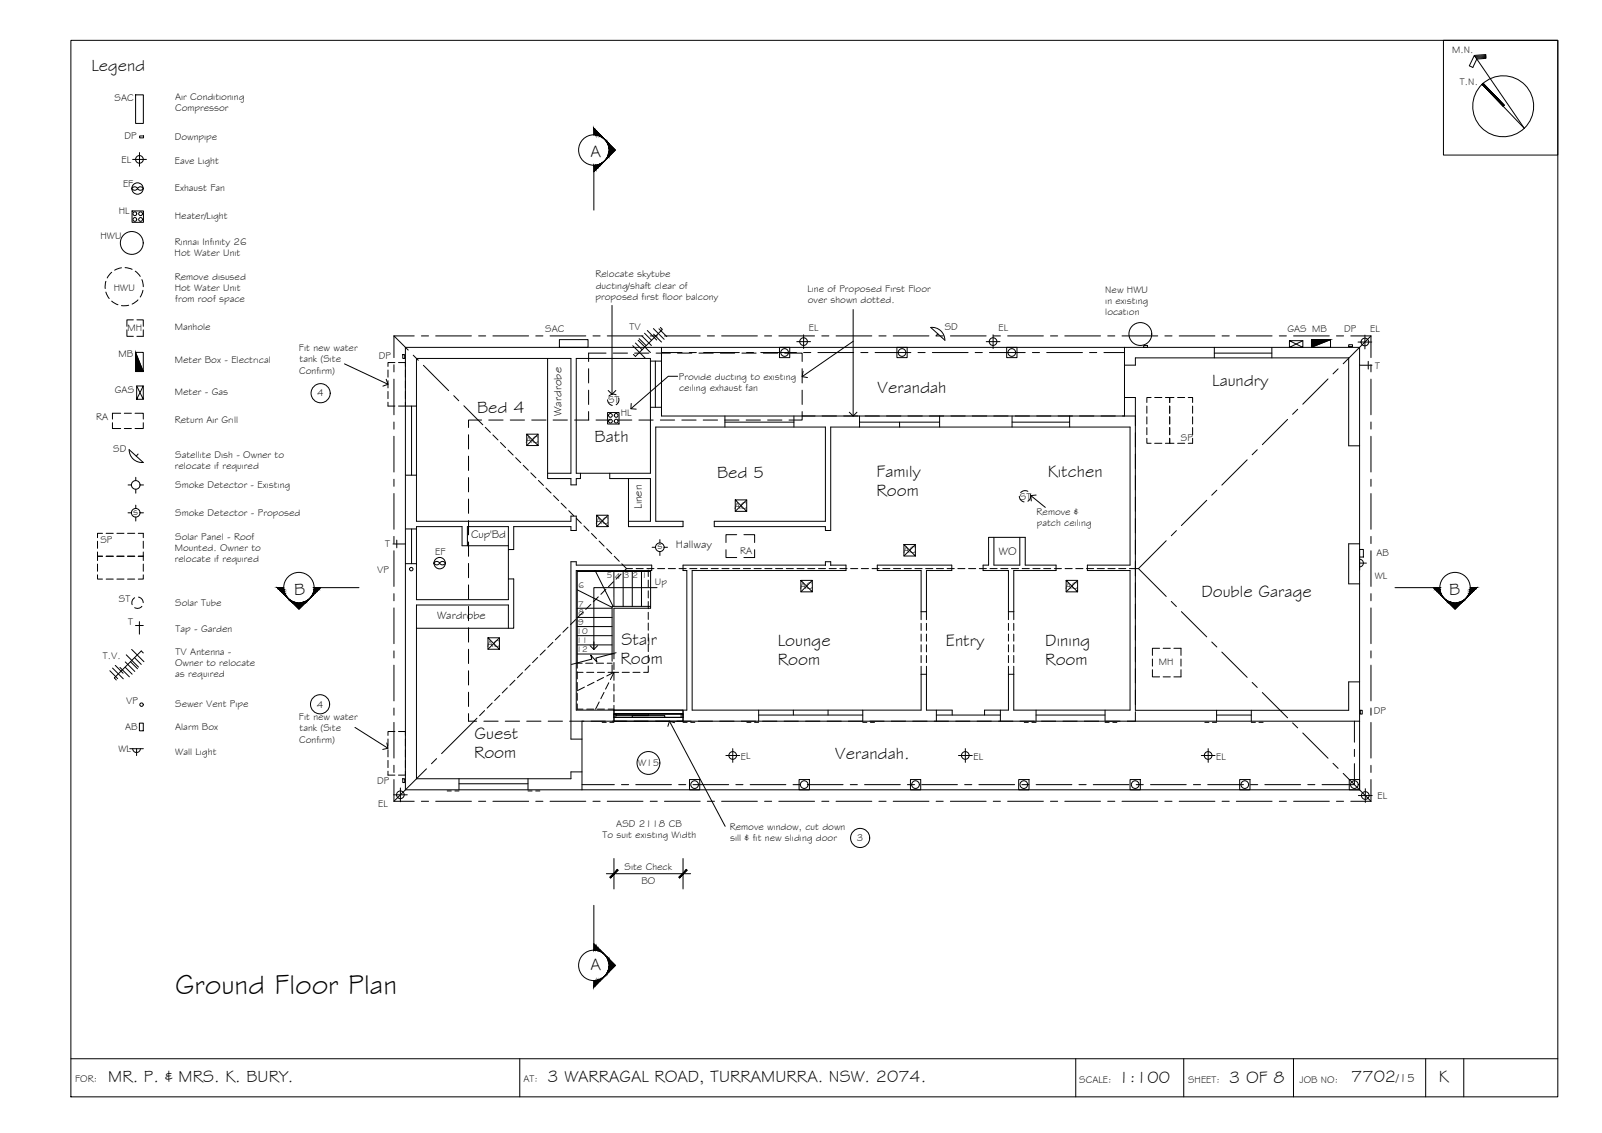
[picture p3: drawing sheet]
<svg xmlns="http://www.w3.org/2000/svg" width="420mm" height="297mm" viewBox="0 0 420 297" stroke-linecap="round" stroke-linejoin="round" font-family="sans-serif">
<!-- layer: BORDER -->
<g fill="none" stroke="#000" stroke-width=".26">
<path d="M18.6 10.6h390v277h-390zM378.6 10.6h30v30.1h-30zM386.7 14.5l3-.2v1l-2.4 .2-1 2.2-.9-.5 1.3-2.7 13.1 19.1-11.1-11.5M389.7 14.6l-2.9 .2M389.7 14.8l-2.7 .2M389.7 15.1l-2.5 .2M389 21.9l5.5 5.7M18.6 277.6h390M136.3 277.6v10M282.1 277.6v10M310.5 277.6v10M339.2 277.6v10"/>
<path d="M373.9 277.6v10M383.9 277.6v10"/>
<circle cx="394.2" cy="27.9" r="8"/>
</g>
<!-- layer: SERVICES -->
<g fill="none" stroke="#000" stroke-width=".26">
<path d="M35.6 24.9h2v7.5h-2zM36.6 40v3.6M36.6 35.6h1v.5h-1zM34.6 55.3h3v3h-3zM34.8 49.2a.86 .86 0 0 1 1.3 .2 .86 .86 0 0 1-1.5 0zM34.8 41.8h3.6M36.1 49.4a.86 .86 0 0 1 1.5 0M36.1 49.4a.86 .86 0 0 0 1.5 0M27.8 73.8l-.2 1.8M27.8 76.6l.8 1.7M29.3 71.4l-1.2 1.5M29.3 78.9l1.6 1"/>
<path d="M31.9 70.2l-1.8 .6M32.8 70.2l1.9 .4M35.5 71.1l1.3 1.4M36.2 78.6l-1.5 1.1M37.2 73.3l.4 1.9M37.5 76.1l-.7 1.8M33.3 86.5v1.7h1.7M33.8 80l-1.9 .1M35 83.9h-1.7v1.6M35.5 92.4v5h2.1l-2.1-5h2.1v5M35.9 83.9h1.7v1.6M37.6 86.5v1.7h-1.7"/>
<path d="M101.8 97v1.9M101.8 99.8v1.9M103.6 95.1h-1.8v1M104.5 95.1h1.8v1M105.6 93h.5v1h-.5zM106.3 97v1.9M106.3 99.8v1.9M146.7 89h7.5v2.1h-7.5zM166 90.6l3.2 3.2M166.7 89.9l1.7 1.8M167.4 89.2l3.2 3.2M167.6 88.8l1.9 1.8"/>
<path d="M168.3 88.1l2.5 2.5M169 87.4l1.9 1.8M169.8 86.6l2.4 2.5M171.4 86.1l2.8 2.9M171.4 87.6l2.1 2.1M172.8 86.2l2.1 2.1M173.2 85.8l.5 .6-7 7-.6-.5M209 89.6h3.6M210.8 87.8v3.6M246 87.5l-.5 .6M247.8 89.2a3.4 3.4 0 0 0-3.7-3.4l3.7 3.4M258.7 89.6h3.6"/>
<path d="M260.5 87.8v3.6M300 90.6h1v.5h-1zM338.2 89.3l3.5 1.8v-1.8h-3.5v1.8M341.7 89.3l-3.5 1.8h3.5M349 89h-5v2l5-2v2.1h-5M353.7 90.4h1v.5h-1zM356.2 89.7h3.6M356.6 95.8h3.2M358 87.9v3.6M358.8 94.7v2.1M29.5 110.8v1.5h2.2M31.7 108.3h-2.2v1.6"/>
<path d="M32.6 108.3h1.9M32.6 112.3h1.9M33.9 117.9l3.7 3.3a3.4 3.4 0 0 1-3.7-3.3zM35.4 108.3h2.2v1.6M35.8 101.2l1.8 3.5v-3.5M35.8 104.7l1.8-3.5h-1.8v3.5h1.8M36.2 119l-.5 .6M37.6 110.8v1.5h-2.2M101.8 102.6v1.9M101.8 105.4v1.1h1.8M106.3 105.4v1.1h-1.8M106.3 102.6v1.9"/>
<path d="M138.1 113.8v3h3v-3h-3l3 3M141.1 113.8l-3 3M159.3 104.8a1.49 1.49 0 0 0 1.3 1.5M159.3 108.2h3.1v3h-3.1zM161.6 103.5a1.49 1.49 0 0 0-1.9 .4M162.2 104.3a1.49 1.49 0 0 1-.6 1.8M300.8 114.9v1.3h1.1M300.8 106.5v1.8M300.8 109.3v1.9M300.8 112.1v1.9M301.9 104.2h-1.1v1.3M302.8 116.2h1.9"/>
<path d="M302.8 104.2h1.9M305.7 116.2h1.1v-1.3v1.3h1.1M305.7 104.2h1.1v1.3v-1.3h1.1M306.8 106.5v1.8M306.8 109.3v1.9M306.8 112.1v1.9M308.8 116.2h1.9M308.8 104.2h1.9M311.6 104.2h1.2v1.3M312.8 114.9v1.3h-1.2M312.8 106.5v1.8M312.8 109.3v1.9"/>
<path d="M312.8 112.1v1.9M26.9 139.8h-1.3v1.2M27.8 139.8h1.9M30.7 139.8h1.8M33.5 139.8h1.8M33.6 134.4h.9M33.6 127.1h.9M35.6 125.1v.9M35.6 128.3v1M35.6 132.4v.9M35.6 135.6v1M36.3 139.8h1.3v1.2"/>
<path d="M36.7 127.1h.9M36.7 134.4h.9M156.5 135.1v3h3v-3h-3l3 3M159.5 135.1l-3 3M192.8 131.1v3h3v-3h-3l3 3M195.8 131.1l-3 3M267.3 130.1a1.49 1.49 0 0 0 1.3 1.5M269.6 128.8a1.49 1.49 0 0 0-1.9 .4M270.2 129.6a1.49 1.49 0 0 1-.6 1.8M25.6 144.7v1.1h1.3h-1.3v1.2M25.6 150.7v1.1h1.3M25.6 141.9v1.9"/>
<path d="M25.6 147.9v1.9M27.8 145.8h1.9M27.8 151.8h1.9M30.7 145.8h1.8M30.7 151.8h1.8M33.5 145.8h1.8M33.5 151.8h1.8M35.3 156.7a1.49 1.49 0 0 0-.6 1.8M36.3 156.5a1.49 1.49 0 0 1 1.3 1.5M37.2 159a1.49 1.49 0 0 1-1.9 .3M37.6 144.7v1.1h-1.3h1.3v1.2M37.6 150.7v1.1h-1.3"/>
<path d="M37.6 141.9v1.9M37.6 147.9v1.9M103.1 142.6h3.2M104.1 141.6v2M114 147.4a.86 .86 0 0 1 1.3 .2 .86 .86 0 0 1-1.5 0zM115.5 147.4a.86 .86 0 0 1 1.3 .2 .86 .86 0 0 1-1.5 0zM171 143.5h.9M173.1 141.5v.9M173.1 144.6v1M174.2 143.5h.9M190.4 144.1v2.1h2.8M193.2 140.2h-2.8v2"/>
<path d="M195.1 140.2h2.8v2M197.9 144.1v2.1h-2.8M210 152.2v3h3v-3h-3l3 3M213 152.2l-3 3M237.1 142.8l3 3h-3v-3h3v3M240.1 142.8l-3 3M279.6 152.2v3h3v-3h-3l3 3M282.6 152.2l-3 3M356.6 146.6a1.01 1.01 0 0 1 1 1 1.01 1.01 0 0 1-1 1M356.6 144.1h1v1.9h-1zM356.6 147.6h1.8M356.6 145.8v3.6"/>
<path d="M28.8 175.8l2.1 2.1M29.5 175.1l2.8 2.9M30.2 174.4l2.1 2.1M31.5 175l2.4 2.5M32.8 174.9l1.9 1.9M32.9 173.5l2.5 2.5M33.1 171.7l3.2 3.2M34.2 173.5l1.9 1.8M34.5 170.3l3.2 3.2M35.3 172.4l1.7 1.8M35.5 164h2.1M36.6 163v3.3"/>
<path d="M37.6 171.2l-.6-.5-7 7 .5 .6M128 167.2v3h3v-3h-3l3 3M131 167.2l-3 3M302.2 175.6v1.9h1.9M302.2 172.8v1.8M304.1 170h-1.9v1.8M305.1 177.5h1.8M305.1 170h1.8M307.9 170h1.8v1.8M309.7 175.6v1.9h-1.8M309.7 172.8v1.8M34 196.3h3.6"/>
<path d="M34.8 196.3a1.01 1.01 0 0 0 1 1 1.01 1.01 0 0 0 1-1M35.8 196.3v1.8M36.6 189.6h1v2h-1zM101.8 193.7v1.9M101.8 196.5v1.9M101.8 199.4v1.8M103.6 191.8h-1.8v1M104.5 191.8h1.8v1M106.3 193.7v1.9M106.3 196.5v1.9M106.3 199.4v1.8M190.4 198.1h3.6"/>
<path d="M192.2 196.3v3.6M251.4 198.1h3.6M253.2 196.3v3.6M315.1 198.1h3.6M316.9 196.3v3.6M356.8 186.2h.5v1h-.5zM101.8 202.2v1h1.8M103.2 208.4h3.6M105 206.6v3.6M105.6 204.2h.5v1h-.5zM106.3 202.2v1h-1.8M356.3 208.6h3.6"/>
<path d="M358.1 206.8v3.6"/>
<circle cx="35.4" cy="57.5" r=".5"/>
<circle cx="35.4" cy="56" r=".5"/>
<circle cx="36.1" cy="49.4" r="1.49"/>
<circle cx="36.6" cy="41.8" r="1.01"/>
<circle cx="36.9" cy="56" r=".5"/>
<circle cx="36.9" cy="57.5" r=".5"/>
<circle cx="34.6" cy="63.7" r="3"/>
<circle cx="210.8" cy="89.6" r="1.01"/>
<circle cx="260.5" cy="89.6" r="1.01"/>
<circle cx="299.1" cy="87.6" r="3"/>
<circle cx="358" cy="89.7" r="1.01"/>
<circle cx="160.1" cy="110.4" r=".5"/>
<circle cx="160.1" cy="108.9" r=".5"/>
<circle cx="161.6" cy="108.9" r=".5"/>
<circle cx="161.6" cy="110.4" r=".5"/>
<circle cx="35.6" cy="134.4" r="1.13"/>
<circle cx="35.6" cy="127.1" r="1.13"/>
<circle cx="107.9" cy="149.2" r=".46"/>
<circle cx="115.3" cy="147.6" r="1.49"/>
<circle cx="173.1" cy="143.5" r="1.13"/>
<circle cx="37.1" cy="184.7" r=".46"/>
<circle cx="192.2" cy="198.1" r="1.01"/>
<circle cx="253.2" cy="198.1" r="1.01"/>
<circle cx="316.9" cy="198.1" r="1.01"/>
<circle cx="105" cy="208.4" r="1.01"/>
<circle cx="358.1" cy="208.6" r="1.01"/>
</g>
<path d="M35.5 92.4l2.1 5h-2.1zM344 89h5l-5 2z" fill="#000" stroke="#000" stroke-width=".26"/>
<!-- layer: EXISTING -->
<g fill="none" stroke="#000" stroke-width=".26">
<path d="M106.3 91.1h250.3v116h-250.3zM143.6 94v31.5h6.1v1.6h1.4v-1.6h1.1v-1.4M151.1 94h19.5v30.1h-19.5zM170.6 94.7h2.9M171.9 94.7v12.1M173.5 91.1v18h121.4v-18M173.5 92.4h5.4M180.8 92.4h1.8M184.5 92.4h9.4M195.8 92.4h1.8M199.5 92.4h9.4M204.4 91.1h2.7v2.7h-2.7z"/>
<path d="M210.8 92.4h1.8M214.5 92.4h9.4M225.8 92.4h1.8M229.5 92.4h9.4M235.2 91.1h2.7v2.7h-2.7zM240.8 92.4h1.8M244.5 92.4h9.4M255.8 92.4h1.8M259.5 92.4h9.4M264 91.1h2.7v2.7h-2.7zM270.8 92.4h1.8M274.5 92.4h9.4"/>
<path d="M285.8 92.4h1.8M289.5 92.4h5.4M294.9 95.7h2.9v-1.9h55.9v23.1h2.9M318.5 91.1v2.7M318.5 92.6h15.1M333.6 91.1v2.7M106.3 106.5h2.9M107.9 106.5v18.1M170.6 106.8h2.9M190.1 110.7h18.1M190.1 109.1v2.9M208.2 109.1v2.9"/>
<path d="M225.4 110.7h21M225.4 109.1v2.9M235.9 110.7v1.3M246.4 109.1v2.9M265.4 110.7h15.1M265.4 109.1v2.9M280.5 109.1v2.9M294.9 104.2h2.9v82h55.9v-7.4h2.9M106.3 124.6h2.9M106.3 138.7h2.9M107.9 138.7v9.1M143.6 124.1h6.1v-30.1h-40.5v42.7h40.5v-1.4h1.4v3.8h-1.4v-1h-15v6h-1.4"/>
<path d="M159.9 124.1v1.4h10.7v11.2h-5.8M164.8 125.5v12.6h14.3v-1.4h-7.1v-24.7h44.5v24.7h-29.2v1.4h29.2v1h1.4v-27.1h78.5v36.2h-11.2v1.4h11.2v36.6h-30.5v-11.5M106.3 147.8h2.9M122.6 143.1v-5h10.7v19.1h-24.1v-19.1h12v5h12.1M133.3 151.8h1.4v12.9h-25.5M216.5 148.2h-37.4v1.4h1v36.6h-29v-36.6h19.8v-1.4h-19.8v-.9h-1.4v46.5h2.9M216.5 148.3v-1h1.4v1M217.9 148.2h4v1.4h-40.4v36.6h60.1v-11.5M260.7 140.9v7.3h6.8v-7.3M356.6 142.6h-2.9v10.5h2.9M133.3 164.7v-6.1h-24.1v45.6h40.5v-1.8h2.9M241.6 162.5v-12.9h-11.5v-1.4h19.5v1.4h-6.6v12.9"/>
<path d="M241.6 163.4v1.9M241.6 166.2v1.9M241.6 169v1.9M241.6 171.8v1.9M241.6 160.4h1.4M241.6 176.8h1.4M243 174.7v11.5h6.7v1.3M243 163.4v1.9M243 166.2v1.9M243 169v1.9M243 171.8v1.9M264.5 162.5v-12.9h-6.7v-1.4h1.5v-7.3h9.6v7.3h8.1v1.4h-11.1v12.9"/>
<path d="M264.5 174.7v11.5h-6.3v1.3M264.5 163.4v1.9M264.5 166.2v1.9M264.5 169v1.9M264.5 171.8v1.9M264.5 160.4h1.4M264.5 176.8h1.4M265.9 163.4v1.9M265.9 166.2v1.9M265.9 169v1.9M265.9 171.8v1.9M157.9 189.4h1.1"/>
<path d="M159.9 189.4h1.1M161 186.2v2.9M179.1 186.2v2.9M179.1 189.4h1.1M181.2 189.4h1M195.9 189.4h1.1M197.9 189.4h1.1M199 187.5h27.3M199 186.2v2.9M208.1 186.2v1.3M217.2 186.2v1.3M226.3 186.2v2.9"/>
<path d="M226.3 189.4h1.1M228.3 189.4h1.1M245.6 187.5h16.8M245.6 186.2v2.9M262.4 186.2v2.9M268.6 189.4h1.1M270.6 189.4h1.1M271.7 187.5h18.1M271.7 186.2v2.9M289.8 186.2v2.9M289.8 189.4h1.1M291.9 189.4h1"/>
<path d="M316 189.4h1.1M318 189.4h1.1M319.1 186.2v2.9M319.1 187.5h9.1M328.2 186.2v2.9M328.2 189.4h1.1M330.2 189.4h1.1M355.2 189.1v5.5M355.2 196.5v1.8M356.6 189.1h-204v18M117.3 207.4h1.1M119.3 207.4h1.1"/>
<path d="M120.4 204.2v2.9M120.4 205.5h18.1M138.5 204.2v2.9M138.5 207.4h1.1M140.5 207.4h1.1M152.6 205.7h8.5M163 205.7h1.9M166.7 205.7h9.4M178 205.7h1.9M180.8 204.4h2.7v2.7h-2.7zM181.7 205.7h9.4M193 205.7h1.9"/>
<path d="M196.8 205.7h9.3M208 205.7h1.9M209.6 204.4h2.7v2.7h-2.7zM211.7 205.7h9.4M223 205.7h1.9M226.7 205.7h9.4M238 205.7h1.9M238.8 204.4h2.7v2.7h-2.7zM241.8 205.7h9.3M253 205.7h1.9M256.7 205.7h9.4M267.2 204.4h2.7v2.7h-2.7z"/>
<path d="M268 205.7h1.9M271.7 205.7h9.4M283 205.7h1.9M286.7 205.7h9.4M296.4 204.4h2.7v2.7h-2.7zM298 205.7h1.9M301.7 205.7h9.4M313 205.7h1.9M316.7 205.7h9.4M325.1 204.4h2.7v2.7h-2.7zM328 205.7h1.9M331.7 205.7h9.4"/>
<path d="M343 205.7h1.9M353.9 204.4h2.7v2.7h-2.7zM355.2 200.2v5.5h-8.5"/>
<circle cx="205.8" cy="92.4" r="1.01"/>
<circle cx="236.6" cy="92.4" r="1.01"/>
<circle cx="265.4" cy="92.4" r="1.01"/>
<circle cx="182.2" cy="205.7" r="1.01"/>
<circle cx="210.9" cy="205.7" r="1.01"/>
<circle cx="240.1" cy="205.7" r="1.01"/>
<circle cx="268.5" cy="205.7" r="1.01"/>
<circle cx="297.7" cy="205.7" r="1.01"/>
<circle cx="326.5" cy="205.7" r="1.01"/>
<circle cx="355.2" cy="205.7" r="1.01"/>
</g>
<!-- layer: ROOFPLAN EXIST. -->
<g fill="none" stroke="#000" stroke-width=".26">
<path d="M103.3 88.1v5.7M103.3 95.6v1.9M103.3 99.4v9.3M103.3 88.1h5.3M103.3 88.1l3.8 3.7M108.4 93.1l1.3 1.4M110.5 88.1h1.9M111 95.8l6.7 6.6M114.3 88.1h9.3M125.5 88.1h1.9M129.3 88.1h9.3M140.5 88.1h1.9"/>
<path d="M144.3 88.1h9.3M155.5 88.1h1.9M159.3 88.1h9.3M170.5 88.1h1.9M174.3 88.1h9.3M185.5 88.1h1.9M189.3 88.1h9.3M200.5 88.1h1.9M204.3 88.1h9.3M215.5 88.1h1.9M219.3 88.1h9.3M230.5 88.1h1.9"/>
<path d="M234.3 88.1h9.3M245.5 88.1h1.9M249.3 88.1h9.3M260.5 88.1h1.9M264.3 88.1h9.3M275.5 88.1h1.9M279.3 88.1h9.3M290.5 88.1h1.9M294.3 88.1h9.3M305.5 88.1h1.9M309.3 88.1h9.3M320.5 88.1h1.9"/>
<path d="M324.3 88.1h9.3M335.5 88.1h1.9M339.3 88.1h9.3M348.3 99.3l-6.6 6.7M350.5 88.1h1.9M351 96.7l-1.4 1.3M354.3 88.1h5.3M359.6 88.1v5.7M359.6 95.6v1.9M359.6 99.4v9.3M359.6 88.1l-7.3 7.3M103.3 110.6v1.9"/>
<path d="M103.3 114.4v9.4M119 103.7l1.3 1.4M121.7 106.4l4.9 5M127.3 112l1.3 1.4M129.3 114l1.3 1.4M131.3 116l1.3 1.3M133.3 118l1.3 1.3M135.2 120l1.4 1.3M329.7 117.9l-1.3 1.3M337.7 110l-6.6 6.6M340.3 107.3l-1.3 1.3M359.6 110.6v1.9"/>
<path d="M359.6 114.4v9.4M103.3 125.6v1.9M103.3 129.4v9.4M137.2 122l1.4 1.3M139.2 124l1.4 1.3M141.2 126l1.3 1.3M143.2 127.9l1.3 1.4M145.2 129.9l1.3 1.3M147.2 131.9l1.3 1.3M149.2 133.9l1.3 1.3M151.2 135.9l1.3 1.3M153.1 137.9l1.4 1.3"/>
<path d="M155.1 139.9l1.3 1.3M308.5 139.1l-1.3 1.4M316.5 131.2l-6.7 6.6M319.1 128.5l-1.3 1.3M327.1 120.6l-6.7 6.6M359.6 125.6v1.9M359.6 129.4v9.4M103.3 140.6v1.9M103.3 144.4v9.3M103.3 155.6v1.9M103.3 159.4v9.4M154.9 158.5l-1.3 1.3"/>
<path d="M156.9 156.5l-1.3 1.3M157.1 141.9l1.3 1.3M158.9 154.5l-1.3 1.3M159.1 143.8l1.3 1.4M160.9 152.5l-1.3 1.3M161.1 145.8l1.3 1.4M162.9 150.5l-1.3 1.3M163.1 147.8l1.2 1.3-.7 .8M164.3 149.1h1.6M166.8 149.1h1.9M169.7 149.1h1.8M172.5 149.1h1.8"/>
<path d="M175.3 149.1h1.9M178.1 149.1h1.9M180.9 149.1h1.9M183.7 149.1h1.9M186.5 149.1h1.9M189.3 149.1h1.9M192.2 149.1h1.8M195 149.1h1.8M197.8 149.1h1.9M200.6 149.1h1.9M203.4 149.1h1.9M206.2 149.1h1.9"/>
<path d="M209 149.1h1.9M211.8 149.1h1.9M214.7 149.1h1.8M217.5 149.1h1.8M220.3 149.1h1.9M223.1 149.1h1.9M225.9 149.1h1.9M228.7 149.1h1.9M231.5 149.1h1.9M234.3 149.1h1.9M237.1 149.1h1.9M240 149.1h1.8"/>
<path d="M242.8 149.1h1.9M245.6 149.1h1.9M248.4 149.1h1.9M251.2 149.1h1.9M254 149.1h1.9M256.8 149.1h1.9M259.6 149.1h1.9M262.5 149.1h1.8M265.3 149.1h1.9M268.1 149.1h1.9M270.9 149.1h1.9M273.7 149.1h1.9"/>
<path d="M276.5 149.1h1.9M279.3 149.1h1.9M282.1 149.1h1.9M285 149.1h1.8M287.8 149.1h1.9M290.6 149.1h1.9M293.4 149.1h1.9M296.2 149.1h2.4M298.6 149.1l7.3 7.3M305.9 141.8l-7.3 7.3M307.2 157.7l1.3 1.3M359.6 140.6v1.9"/>
<path d="M359.6 144.4v9.3M359.6 155.6v1.9M359.6 159.4v9.4M103.3 170.6v1.9M103.3 174.4v9.4M135.1 178.3l-1.4 1.4M137 176.4l-1.3 1.3M139 174.4l-1.3 1.3M141 172.4l-1.3 1.3M143 170.4l-1.3 1.3M145 168.4l-1.3 1.3M147 166.4l-1.3 1.3"/>
<path d="M149 164.4l-1.4 1.3M151 162.4l-1.4 1.4M153 160.5l-1.4 1.3M309.8 160.4l6.7 6.6M317.8 168.3l1.3 1.3M320.4 171l6.7 6.6M328.4 178.9l1.3 1.3M359.6 170.6v1.9M359.6 174.4v9.4M103.3 185.6v1.9M103.3 189.4v9.3M114.5 198.9l-1.3 1.3"/>
<path d="M125.1 188.3l-9.3 9.3M127.1 186.3l-1.3 1.3M129.1 184.3l-1.3 1.3M131.1 182.3l-1.4 1.4M133.1 180.3l-1.4 1.4M331.1 181.6l6.6 6.6M339 189.5l1.3 1.3M341.7 192.2l6.6 6.6M359.6 185.6v1.9M359.6 189.4v9.3M103.3 200.6v1.9M103.3 204.4v5.7"/>
<path d="M103.3 210.1h5.3M110.5 210.1h1.9M111.9 201.6l-8.6 8.5M114.3 210.1h9.3M125.5 210.1h1.9M129.3 210.1h9.3M140.5 210.1h1.9M144.3 210.1h9.3M155.5 210.1h1.9M159.3 210.1h9.3M170.5 210.1h1.9M174.3 210.1h9.3"/>
<path d="M185.5 210.1h1.9M189.3 210.1h9.3M200.5 210.1h1.9M204.3 210.1h9.3M215.5 210.1h1.9M219.3 210.1h9.3M230.5 210.1h1.9M234.3 210.1h9.3M245.5 210.1h1.9M249.3 210.1h9.3M260.5 210.1h1.9M264.3 210.1h9.3"/>
<path d="M275.5 210.1h1.9M279.3 210.1h9.3M290.5 210.1h1.9M294.3 210.1h9.3M305.5 210.1h1.9M309.3 210.1h9.3M320.5 210.1h1.9M324.3 210.1h9.3M335.5 210.1h1.9M339.3 210.1h9.3M349.6 200.1l1.4 1.3M350.5 210.1h1.9"/>
<path d="M352.3 202.8l7.3 7.3M354.3 210.1h5.3M359.6 200.6v1.9M359.6 204.4v5.7"/>
</g>
<!-- layer: STAIRS -->
<g fill="none" stroke="#000" stroke-width=".26">
<path d="M151.4 159.5h9.1M151.4 154.6l9.1 4.6M156.1 149.6l4.7 9.4M161 149.8v9.2M163.4 149.8v9.2M165.8 149.8v9.2M168.2 149.8v9.2M170.6 149.6v9.9h-9.6v13.2M170.6 159h-10.1v14.4M170.6 149.8h-19.2v25.4M172.3 154.1h-16.5v16.2v-2M151.4 176.1v1.9"/>
<path d="M151.4 178.9v1.9M151.4 161.9h9.1M151.4 164.3h9.1M151.4 166.7h9.1M151.4 169.1h9.1M151.4 171.5h9.1M151.4 176.3h1.5M151.4 173.9h1.3M153.6 173.9h1.9M153.9 176.3h1.8M154.8 169.3l1 1 .9-1M155.8 178.9l-1.7 .8"/>
<path d="M156.4 173.9h1.9M156.7 176.3h1.8M158.3 177.6l-1.7 .9M159.2 173.9h1.3M159.5 176.3h1.5M159.7 179l-.9 1.7M160.5 174.3v2M161 173.7v1.8M161 176.5v1.9M161 179.3v1.9M161 176.3l-.9 1.9M161 176.3l-1.9 .9"/>
<path d="M151.4 181.7v1.9M151.4 184.5v1.4h1.5M153.3 180.1l-1.9 1M153.9 185.9h1.8M156.7 185.9h1.8M157.1 184l-.9 1.9M158.4 181.5l-.8 1.7M159.5 185.9h1.5M161 182.1v1.9M161 184.9v1.3"/>
</g>
<!-- layer: WINDOWS -->
<g fill="none" stroke="#000" stroke-width=".26">
<path d="M161 187.2h18.1h-18.1M161 186.2h18.1v2.9h-18.1zM161 188.1h18.1M161.5 187.2h8.6v.4h-8.6zM161.5 187.2v.9M165.8 187.6h8.6v.5h-8.6zM178.6 187.2v.9"/>
<circle cx="170.1" cy="200" r="3"/>
</g>
<!-- layer: NEWWORK -->
<g fill="none" stroke="#000" stroke-width=".26">
<path d="M154.4 96.7v3.7M158.9 92.6h-4.5v2.2M160.8 92.6h3.8M166.4 92.6h3.8M172.1 92.6h3.7M177.7 92.6h3.7M183.3 92.6h3.8M188.9 92.6h3.8M194.6 92.6h3.7M200.2 92.6h3.7M205.8 92.6h4.6v2.2M210.4 96.7v3.7"/>
<path d="M122.9 114v3.7M122.9 119.6v3.8M126.3 110.1h-3.4v2M128.2 110.1h3.7M133.8 110.1h3.8M139.5 110.1h3.7M145.1 110.1h3.7M150.7 110.1h3.7M154.4 102.3v3.7M154.4 107.9v2.2M156.3 110.1h3.8M162 110.1h3.7"/>
<path d="M167.6 110.1h3.7M173.2 110.1h3.7M178.8 110.1h3.8M184.4 110.1h3.8M190.1 110.1h3.7M195.7 110.1h3.7M201.3 110.1h3.8M210.4 107.9v2.2h-3.5M210.4 109.1h3.4M210.4 102.3v3.7M215.6 109.1h3.8M221.3 109.1h3.7"/>
<path d="M226.9 109.1h3.7M232.5 109.1h3.8M238.1 109.1h3.8M243.8 109.1h3.7M249.4 109.1h3.7M255 109.1h3.8M260.6 109.1h3.8M266.3 109.1h3.7M271.9 109.1h3.7M277.5 109.1h3.8M283.1 109.1h3.8M288.8 109.1h3.7"/>
<path d="M294.4 109.1h3.4v2.5M297.8 113.4v3.8M297.8 119.1v3.7M122.9 125.2v3.8M122.9 130.8v3.8M122.9 136.5v3.7M297.8 124.7v3.8M297.8 130.3v3.8M297.8 135.9v3.8M122.9 142.1v3.8M122.9 147.7v3.8M122.9 153.3v3.8"/>
<path d="M122.9 159v3.7M297.8 141.6v3.7M297.8 147.2v3.8M297.8 152.8v3.8M297.8 158.4v3.8M122.9 164.6v3.8M122.9 170.2v3.8M122.9 175.8v3.8M297.8 164.1v3.7M297.8 169.7v3.8M297.8 175.3v3.8M122.9 187.1v2h2.1"/>
<path d="M122.9 181.5v3.7M126.9 189.1h3.7M132.5 189.1h3.8M138.1 189.1h3.8M143.8 189.1h3.7M149.4 189.1h3.7M155 189.1h3.8M160.6 189.1h3.8M161 187.2v.9M166.3 189.1h3.7M170.1 189.1h.1M171.9 189.1h3.7"/>
<path d="M177.5 189.1h3.8M179.1 187.2v.9M183.1 189.1h3.8M188.8 189.1h3.7M194.4 189.1h3.7M200 189.1h3.8M205.6 189.1h3.8M211.3 189.1h3.7M216.9 189.1h3.7M222.5 189.1h3.8M228.1 189.1h3.8M233.8 189.1h3.7"/>
<path d="M239.4 189.1h3.7M245 189.1h3.8M250.6 189.1h3.8M256.3 189.1h3.7M261.9 189.1h3.7M267.5 189.1h3.8M273.1 189.1h3.8M278.8 189.1h3.7M284.4 189.1h3.7M290 189.1h3.8M297.8 180.9v3.8M297.8 186.6v2.5h-2.2"/>
</g>
<!-- layer: DIMENSION -->
<path d="M159 229.1h22.1M161 225.1v8M179.1 225.1v8" fill="none" stroke="#000" stroke-width=".26"/>
<!-- layer: 0 -->
<g fill="#000" stroke="#000" stroke-width=".26">
<path d="M161.9 228l-1.8 2.2 2-2zM161.9 228l-1.8 2.2-.2-.2z"/>
<path d="M178 230l.2 .2 1.8-2.2zM180 228l.2 .2-2 2z"/>
</g>
<!-- layer: BORDER -->
<g fill="#000" stroke="#000" stroke-width=".26">
<path d="M388.7 22.1l5.6 5.8zM388.7 22.1l.2-.2 5.4 5.9z"/>
<path d="M388.9 21.9l5.4 5.9 .2-.2zM388.9 21.9l5.6 5.7z"/>
</g>
<!-- layer: SECTION POINT -->
<g fill="#000" stroke="#000" stroke-width=".26">
<path d="M158.2 36.1l.4 .4zM158.9 36.9l.4 .5zM159.8 37.7l1.6 1.6-1.6 1.7zM158.2 42.5l.4-.3zM158.9 41.7l-.3 .5zM75.2 156.5l.4 .4zM76 157.3l.5 .3zM76.8 158.1h3.3l-1.7 1.6zM80.8 157.3l.4-.4zM81.6 156.5l-.4 .4zM378.4 156.5l.4 .4zM378.8 156.9l.4 .4z"/>
<path d="M379.9 158.1h3.4l-1.7 1.6zM383.5 157.6l.6-.3zM384.8 156.5l-.4 .4zM158.2 249.9l.4 .4zM158.2 256.3l.4-.4zM158.6 250.3l.3 .4zM159.3 255l-.4 .6zM159.8 251.4l1.6 1.7-1.6 1.7z"/>
<path d="M155.8 33.7l.5 .5v1.2zM155.8 33.7v1.6l.5 .1z"/>
<path d="M156.3 34.2l.5 .5v.8zM156.3 34.2v1.2l.5 .1z"/>
<path d="M156.8 34.7l.5 .5v.5zM156.8 34.7v.8l.5 .2z"/>
<path d="M157.3 35.2l.5 .7zM157.3 35.2v.5l.5 .2z"/>
<path d="M157.8 35.7l.4 .5zM157.8 35.7v.2l.4 .3z"/>
<path d="M158.9 36.9l.4 .5zM158.6 36.5l.3 .4z"/>
<path d="M159.3 37.2l.2 .2v.5zM159.3 37.2l.2 .7z"/>
<path d="M159.5 37.4l.2 .2v.9zM159.5 37.4l.2 1.1z"/>
<path d="M159.7 37.6l.1 1.5zM159.7 37.6l.1 1.5z"/>
<path d="M159.8 39.6v1.4zM159.7 40.2v.9z"/>
<path d="M155.8 43.3h.5v1.2zM155.8 43.3v1.7l.5-.5z"/>
<path d="M156.3 43.3l.5-.1v.8zM156.3 43.3v1.2l.5-.5z"/>
<path d="M156.8 43.2l.5-.2v.5zM156.8 43.2v.8l.5-.5z"/>
<path d="M157.3 43l.5-.2v.2zM157.3 43v.5l.5-.5z"/>
<path d="M157.8 42.8l.4-.3zM157.8 42.8v.2l.4-.4z"/>
<path d="M159.3 41.3v.2l-.4 .2zM158.9 41.7l.4-.2z"/>
<path d="M159.5 40.7v.5l-.2 .1zM159.3 41.3v.2l.2-.3z"/>
<path d="M159.7 40.2v.9l-.2-.4zM159.5 40.7v.5l.2-.1z"/>
<path d="M72.8 154.1l.5 .5h1.2zM72.8 154.1h1.6l.1 .5z"/>
<path d="M73.3 154.6l.5 .5h.8zM73.3 154.6h1.2l.1 .5z"/>
<path d="M73.8 155.1l.5 .5h.4zM73.8 155.1h.8l.1 .5z"/>
<path d="M74.3 155.6l.7 .5zM74.3 155.6h.4l.3 .5z"/>
<path d="M74.8 156.1l.4 .4zM74.8 156.1l.4 .4z"/>
<path d="M76.3 157.6l.2 .2h.5zM76.3 157.6l.7 .2z"/>
<path d="M76 157.3l.5 .3zM75.6 156.9l.4 .4z"/>
<path d="M76.5 157.8l.2 .2h.9zM76.5 157.8l1.1 .2z"/>
<path d="M76.7 158l1.4 .1zM76.7 158l1.4 .1z"/>
<path d="M78.7 158.1h1.4zM79.3 158h.9z"/>
<path d="M79.3 158h.9l-.4-.2zM79.8 157.8h.5l-.1 .2z"/>
<path d="M79.8 157.8h.5v-.2zM80.3 157.6h.3l-.3 .2z"/>
<path d="M80.3 157.6l.5-.3zM80.8 157.3l-.2 .3z"/>
<path d="M81.9 156.1l-.3 .4zM81.9 156.1h.2l-.5 .4z"/>
<path d="M82.1 155.6l-.2 .5h.2zM82.1 155.6h.4l-.4 .5z"/>
<path d="M82.3 155.1l-.2 .5h.4zM82.3 155.1h.7l-.5 .5z"/>
<path d="M82.4 154.6l-.1 .5h.7zM82.4 154.6h1.2l-.6 .5z"/>
<path d="M82.4 154.1v.5h1.2zM82.4 154.1h1.7l-.5 .5z"/>
<path d="M376.5 154.6l1.1-.5v.5zM375.9 154.1l.6 .5 1.1-.5z"/>
<path d="M377 155.1l.6-.5 .1 .5zM376.5 154.6l.5 .5 .6-.5z"/>
<path d="M377.7 155.1l.2 .5h-.4zM377 155.1l.5 .5 .2-.5z"/>
<path d="M377.9 155.6l.2 .5h-.1zM377.5 155.6l.5 .5-.1-.5z"/>
<path d="M378.1 156.1l.3 .4zM378 156.1l.4 .4-.3-.4z"/>
<path d="M379.2 157.3l.5 .3zM379.2 157.3l.3 .3z"/>
<path d="M379.7 157.6l.5 .2h-.5zM379.5 157.6l.2 .2v-.2z"/>
<path d="M379.9 158l.3-.2 .6 .2zM379.7 157.8l.2 .2 .3-.2z"/>
<path d="M379.9 158.1h1.4zM379.9 158h.9z"/>
<path d="M381.9 158.1l1.5-.1zM381.9 158.1l1.5-.1z"/>
<path d="M382.5 158l1-.2-.1 .2zM382.5 158l1-.2z"/>
<path d="M383 157.8l.8-.2-.3 .2zM383 157.8l.8-.2z"/>
<path d="M383.5 157.6l.6-.3zM384 157.3l.4-.4z"/>
<path d="M384.8 156.5l.5-.4zM385.1 156.1l-.3 .4 .5-.4z"/>
<path d="M385.1 156.1l.6-.5zM385.3 155.6l-.2 .5 .6-.5z"/>
<path d="M385.3 155.6l.9-.5-.5 .5zM385.5 155.1l-.2 .5 .9-.5z"/>
<path d="M385.5 155.1l1.2-.5-.5 .5zM385.6 154.6l-.1 .5 1.2-.5z"/>
<path d="M385.6 154.6l1.7-.5-.6 .5zM385.6 154.1v.5l1.7-.5z"/>
<path d="M156.3 257.1l-.5 1.7 .5-.6zM155.8 257.1h.5l-.5 1.7z"/>
<path d="M156.3 248l-.5 1.1h.5zM155.8 247.5l.5 .5-.5 1.1z"/>
<path d="M156.8 257l-.5 1.2 .5-.5zM156.3 257.1l.5-.1-.5 1.2z"/>
<path d="M156.8 248.5l-.5 .6 .5 .1zM156.3 248l.5 .5-.5 .6z"/>
<path d="M157.3 256.8l-.5 .9 .5-.5zM156.8 257l.5-.2-.5 .9z"/>
<path d="M156.8 249.2l.5 .2v-.4zM156.8 248.5l.5 .5-.5 .2z"/>
<path d="M157.8 256.6l-.5 .6zM157.3 256.8l.5-.2-.5 .6z"/>
<path d="M157.3 249.4l.5 .2v-.2zM157.3 249l.5 .4h-.5z"/>
<path d="M158.2 256.3l-.4 .5zM157.8 256.6l.4-.3-.4 .5z"/>
<path d="M157.8 249.6l.4 .3zM157.8 249.4l.4 .5-.4-.3z"/>
<path d="M159.3 255l-.4 .6zM158.9 255.5l-.3 .4z"/>
<path d="M158.9 250.7l.4 .5v-.3zM158.9 250.6l.4 .3z"/>
<path d="M159.5 254.5l-.2 .7 .2-.2zM159.5 254.5l-.2 .7z"/>
<path d="M159.3 251.2l.2 .5v-.5zM159.3 250.9l.2 .3h-.2z"/>
<path d="M159.7 254l-.2 1 .2-.2zM159.7 254l-.2 1z"/>
<path d="M159.7 251.3l-.2 .4 .2 .6zM159.5 251.2l.2 .1-.2 .4z"/>
<path d="M159.8 253.4l-.1 1.4zM159.8 253.4l-.1 1.4z"/>
<path d="M159.8 251.4v1.4zM159.7 251.3v1z"/>
</g>
<g fill="none" stroke="#000" stroke-width=".26">
<path d="M155.8 35.3v-1.6l5.6 5.6-5.6 5.7M155.8 43.3v11.8M74.4 154.1h-1.6l5.6 5.6 5.7-5.6M82.4 154.1h11.8M365.9 154.1h11.7M375.9 154.1l5.7 5.6 5.7-5.6h-1.7M155.8 237.4v11.7M155.8 247.5l5.6 5.6-5.6 5.7v-1.7"/>
<circle cx="155.7" cy="39.3" r="4"/>
<circle cx="78.4" cy="154.1" r="4"/>
<circle cx="381.6" cy="154.1" r="4"/>
<circle cx="155.7" cy="253.1" r="4"/>
</g>
<!-- layer: 0 -->
<g fill="none" stroke="#000" stroke-width=".26">
<path d="M90.3 95.4l11.5 5.3M101.3 99.4l.5 1.3-1.4 .5M160.5 80.1v23.3M177.7 98.7h-2.4l-9.8 8.5M210.6 97.3l-.2 1.4 1.4 .3M223.8 81.1v28M223.8 89.5l-13.4 9.2M159.5 102.4l1 1 1-1M165.6 105.8l-.1 1.4 1.4 .1M222.7 108.1l1.1 1 1-1M270.3 129.9l3.9 3.1M271.7 129.8l-1.4 .1 .2 1.4"/>
<path d="M93.1 190.7l8.7 5.5M101.5 194.8l.3 1.4-1.4 .3M175.6 189.1l14.6 27.5M176.9 189.5l-1.3-.4-.4 1.3"/>
</g>
<!-- layer: 0.13 -->
<g fill="none" stroke="#000" stroke-width=".26">
<path d="M170 149.5v1.6M170 152.1v1.9M170 154.9v1.9M170 157.7v1.9M161 176.3h1.2M161.6 171.1l-5.3 1.4 .3 1.1-1.7-1.9 .3 1.1-5.3 1.4M163.2 176.3h1.8M166 176.3h1.9M170 174.6v1.7h-1.2M170 160.5v1.9M170 163.3v1.9M170 166.2v1.8"/>
<path d="M170 169v1.8M170 171.8v1.8"/>
</g>
<!-- layer: TEXT -->
<g fill="none" stroke="#000" stroke-width=".26">
<circle cx="84.1" cy="103.1" r="2.51"/>
<circle cx="83.9" cy="184.6" r="2.51"/>
<circle cx="225.6" cy="219.7" r="2.51"/>
</g>
<text font-size="7.5" x="45.9" y="260.5">Ground Floor Plan</text>
<g font-size="4.5">
<text x="24" y="18.6">Legend</text>
<text x="154.9" y="41">A</text>
<text x="317.9" y="101.3">Laundry</text>
<text x="230" y="102.9">Verandah</text>
<text x="125.1" y="108.4">Bed 4</text>
<text x="155.9" y="115.8">Bath</text>
<text x="188.1" y="125.3">Bed 5</text>
<text x="229.9" y="125">Family</text>
<text x="274.8" y="125">Kitchen</text>
<text x="229.9" y="130">Room</text>
<text x="77.1" y="155.9">B</text>
<text x="380.1" y="155.9">B</text>
<text x="315.1" y="156.5">Double Garage</text>
<text x="163" y="169">Stair</text>
<text x="204" y="169.5">Lounge</text>
<text x="248.1" y="169.5">Entry</text>
<text x="274.2" y="169.5">Dining</text>
<text x="162.7" y="174">Room</text>
<text x="204" y="174.5">Room</text>
<text x="274.2" y="174.5">Room</text>
<text x="124.5" y="193.6">Guest</text>
<text x="124.3" y="198.6">Room</text>
<text x="218.9" y="198.9">Verandah.</text>
<text x="154.9" y="254.3">A</text>
<text x="28.4" y="283.6">MR. P. &amp; MRS. K. BURY.</text>
<text x="143.6" y="283.6">3 WARRAGAL ROAD, TURRAMURRA. NSW. 2074.</text>
<text x="293.3" y="283.9">1:100</text>
<text x="322.3" y="283.9">3 OF 8</text>
<text x="354.4" y="283.8">7702</text>
<text x="377.4" y="283.7">K</text>
</g>
<text font-size="3.2" x="366.2" y="283.8">/15</text>
<g font-size="3">
<text x="147.3" y="109.1" transform="rotate(-90 147.3 109.1)">Wardrobe</text>
<text x="168.3" y="133.5" transform="rotate(-90 168.3 133.5)">Linen</text>
<text x="123.5" y="141.2">Cup'Bd</text>
<text x="177.3" y="143.7">Hallway</text>
<text x="262" y="145.4">WO</text>
<text x="114.6" y="162.3">Wardrobe</text>
</g>
<g font-size="2.6">
<text x="380.9" y="13.9">M.N.</text>
<text x="382.9" y="22.2">T.N.</text>
<text x="30.1" y="26.6">SAC</text>
<text x="45.9" y="29.2">Compressor</text>
<text x="45.9" y="26.2">Air Conditioning</text>
<text x="32.6" y="36.4">DP</text>
<text x="45.8" y="36.7">Downpipe</text>
<text x="31.9" y="42.8">EL</text>
<text x="45.9" y="43">Eave Light</text>
<text x="32.3" y="49">EF</text>
<text x="45.9" y="50.1">Exhaust Fan</text>
<text x="31.1" y="56.1">HL</text>
<text x="45.8" y="57.4">Heater/Light</text>
<text x="26.3" y="62.7">HWU</text>
<text x="45.8" y="64.3">Rinnai Infinity 26</text>
<text x="45.8" y="67.2">Hot Water Unit</text>
<text x="29.8" y="76.3">HWU</text>
<text x="45.8" y="73.3">Remove disused</text>
<text x="45.8" y="76.2">Hot Water Unit</text>
<text x="156.2" y="72.7">Relocate skytube</text>
<text x="156.2" y="75.6">ducting/shaft clear of</text>
<text x="211.8" y="76.5">Line of Proposed First Floor</text>
<text x="289.9" y="76.8">New HWU</text>
<text x="46" y="79.2">from roof space</text>
<text x="156.2" y="78.6">proposed first floor balcony</text>
<text x="211.9" y="79.4">over shown dotted.</text>
<text x="289.9" y="79.7">in existing</text>
<text x="289.9" y="82.6">location</text>
<text x="33.4" y="86.8">MH</text>
<text x="45.8" y="86.4">Manhole</text>
<text x="143" y="87">SAC</text>
<text x="165.1" y="86.6">TV</text>
<text x="212.2" y="86.8">EL</text>
<text x="247.8" y="86.6">SD</text>
<text x="261.9" y="86.8">EL</text>
<text x="337.7" y="87.1">GAS MB</text>
<text x="352.5" y="87.2">DP</text>
<text x="359.4" y="86.9">EL</text>
<text x="31" y="93.6">MB</text>
<text x="45.8" y="95.2">Meter Box - Electrical</text>
<text x="78.4" y="92.1">Fit new water</text>
<text x="78.6" y="95">tank (Site</text>
<text x="99.3" y="94.2">DP</text>
<text x="78.5" y="98">Confirm)</text>
<text x="178" y="99.5">Provide ducting to existing</text>
<text x="360.6" y="96.7" transform="rotate(3 360.6 96.7)">T</text>
<text x="30.1" y="102.9">GAS</text>
<text x="45.8" y="103.6">Meter - Gas</text>
<text x="83.2" y="103.9">4</text>
<text x="159.5" y="105.6">ST</text>
<text x="178.1" y="102.5">ceiling exhaust fan</text>
<text x="25.2" y="110">RA</text>
<text x="45.8" y="110.9">Return Air Grill</text>
<text x="162.8" y="109.1">HL</text>
<text x="29.7" y="118.5">SD</text>
<text x="45.9" y="119.9">Satellite Dish - Owner to</text>
<text x="138" y="116.1">AC</text>
<text x="309.7" y="115.5">SP</text>
<text x="45.9" y="122.9">relocate if required</text>
<text x="45.9" y="128">Smoke Detector - Existing</text>
<text x="267.5" y="131.1">ST</text>
<text x="34.9" y="135">s</text>
<text x="46" y="135.4">Smoke Detector - Proposed</text>
<text x="156.3" y="137.3">AC</text>
<text x="192.6" y="133.3">AC</text>
<text x="271.9" y="135.1">Remove &amp;</text>
<text x="26.3" y="142.4">SP</text>
<text x="45.9" y="141.5">Solar Panel - Roof</text>
<text x="101" y="143.4">T</text>
<text x="271.9" y="138">patch ceiling</text>
<text x="45.8" y="144.4">Mounted. Owner to</text>
<text x="45.9" y="147.4">relocate if required</text>
<text x="114.2" y="145.5">EF</text>
<text x="172.4" y="144">s</text>
<text x="194.1" y="145.3">RA</text>
<text x="236.9" y="145.1">AC</text>
<text x="361" y="145.9">AB</text>
<text x="98.9" y="150.2">VP</text>
<text x="171.8" y="153.3">Up</text>
<text x="209.9" y="154.4">AC</text>
<text x="279.4" y="154.4">AC</text>
<text x="360.6" y="151.7">WL</text>
<text x="31.2" y="157.8">ST</text>
<text x="45.9" y="158.8">Solar Tube</text>
<text x="33.6" y="163.9">T</text>
<text x="46" y="165.6">Tap - Garden</text>
<text x="27" y="172.8">T.V.</text>
<text x="46" y="171.7">TV Antenna -</text>
<text x="127.8" y="169.5">AC</text>
<text x="45.9" y="174.6">Owner to relocate</text>
<text x="46" y="177.6">as required</text>
<text x="303.9" y="174.3">MH</text>
<text x="33.1" y="184.6">VP</text>
<text x="45.9" y="185.4">Sewer Vent Pipe</text>
<text x="83.1" y="185.5">4</text>
<text x="32.8" y="191.4">AB</text>
<text x="45.9" y="191.3">Alarm Box</text>
<text x="78.4" y="188.8">Fit new water</text>
<text x="78.6" y="191.7">tank (Site</text>
<text x="360.3" y="187.3">DP</text>
<text x="31.1" y="197.2">WL</text>
<text x="46" y="198">Wall Light</text>
<text x="78.5" y="194.7">Confirm)</text>
<text x="167.3" y="200.8">W15</text>
<text x="194.3" y="199.1">EL</text>
<text x="255.3" y="199.1">EL</text>
<text x="319" y="199.2">EL</text>
<text x="98.9" y="205.6">DP</text>
<text x="361.3" y="209.5">EL</text>
<text x="99.2" y="211.6">EL</text>
<text x="158" y="219.6">To suit existing Width</text>
<text x="161.6" y="216.7">ASD 2118 CB</text>
<text x="191.4" y="217.5">Remove window, cut down</text>
<text x="191.5" y="220.5">sill &amp; fit new sliding door</text>
<text x="224.7" y="220.5">3</text>
<text x="163.8" y="228">Site Check</text>
<text x="168.2" y="231.8">BO</text>
<text x="19.7" y="283.8">FOR:</text>
<text x="137.3" y="283.6">AT:</text>
<text x="283" y="283.9">SCALE:</text>
<text x="311.6" y="283.9">SHEET:</text>
<text x="340.8" y="283.9">JOB NO:</text>
</g>
<g font-size="2.2">
<text x="151.7" y="154.1">6</text>
<text x="159.2" y="151.7">5</text>
<text x="161.2" y="151.7">4</text>
<text x="163.6" y="151.6">3</text>
<text x="165.9" y="151.6">2</text>
<text x="168.3" y="151.6">1</text>
<text x="151.7" y="159">7</text>
<text x="151.7" y="161.3">8</text>
<text x="151.2" y="166.3">10</text>
<text x="151.7" y="163.8">9</text>
<text x="151.2" y="168.7">11</text>
<text x="151.2" y="171.1">12</text>
</g>
</svg>
